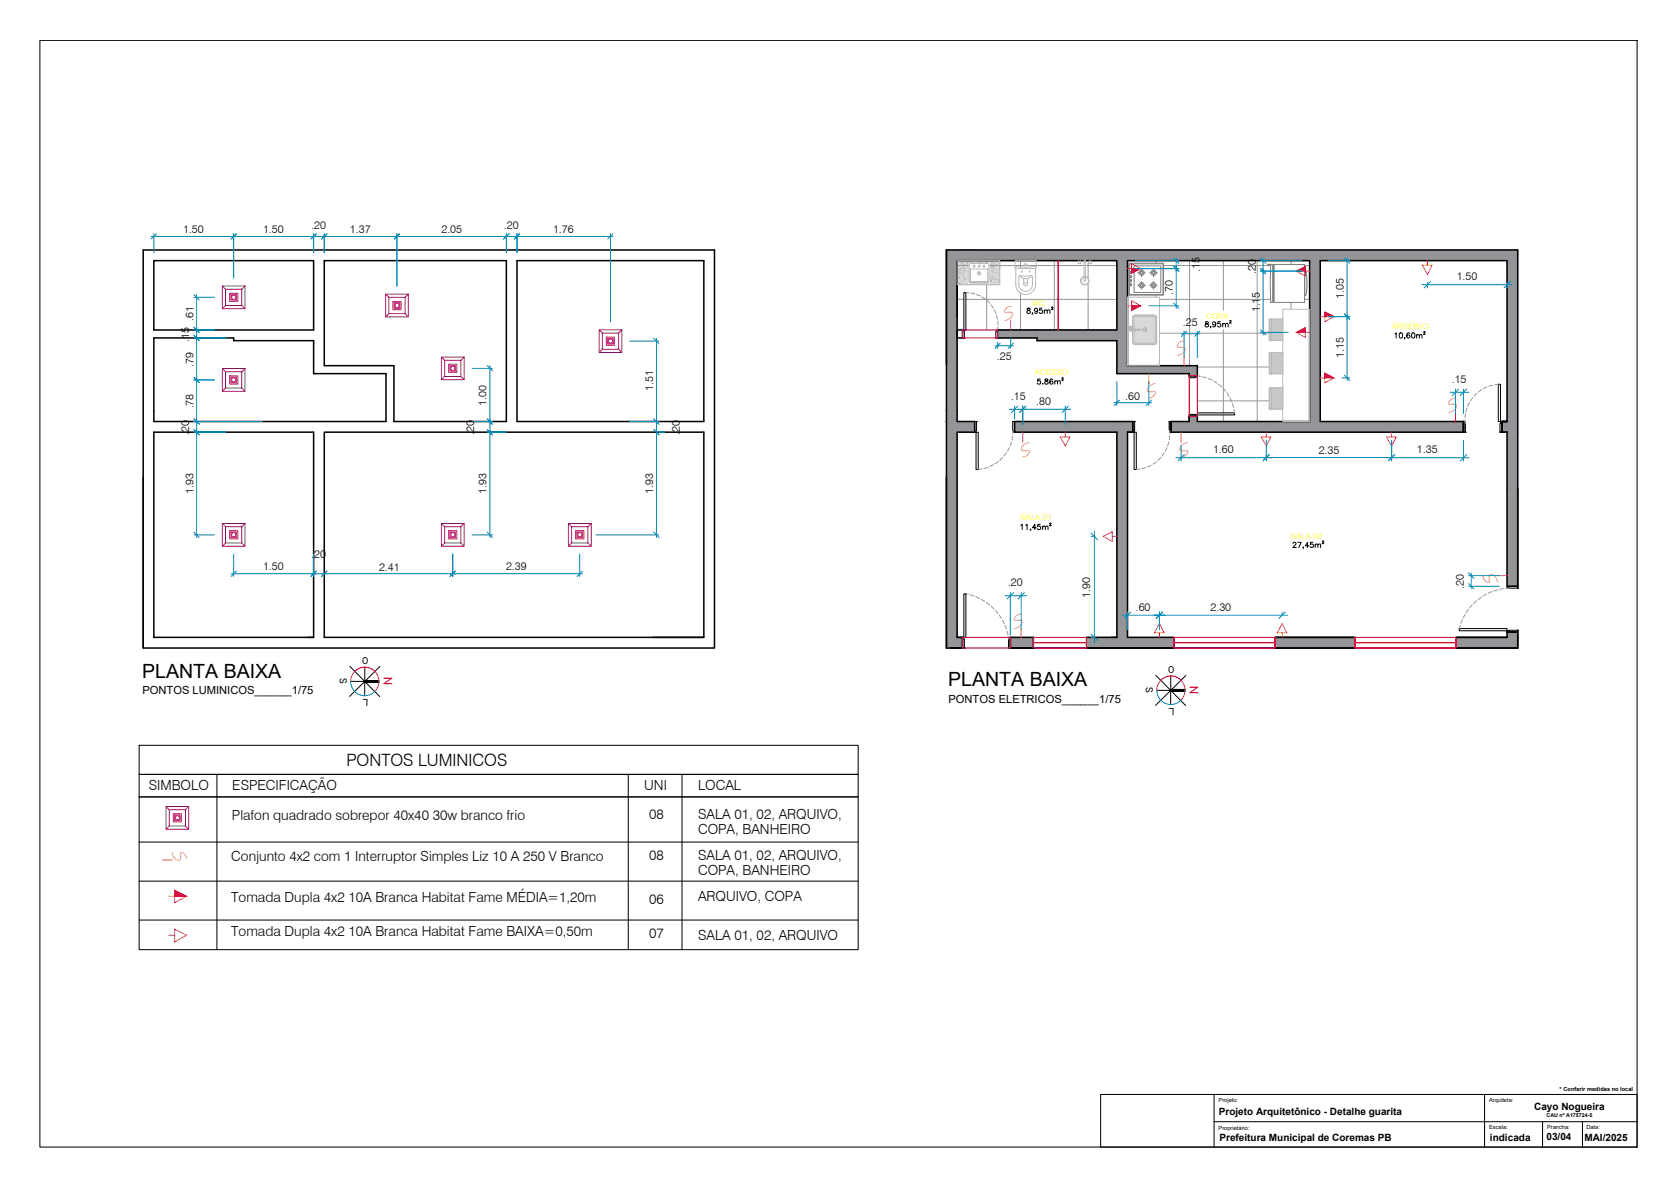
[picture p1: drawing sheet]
<svg xmlns="http://www.w3.org/2000/svg" width="420mm" height="297mm" viewBox="0 0 420 297" stroke-linecap="round" stroke-linejoin="round" font-family="sans-serif">
<!-- layer: ARQ-PAR -->
<g fill="none" stroke="#000" stroke-width=".38">
<path d="M35.9 62.6h143v99.6h-143zM38.5 65.2h40v17.4h-40zM81.2 65.2h45.6v40.3h-28.2v-14h-17.4zM129.5 65.2h46.7v40.3h-46.7zM239.6 65.2v14M38.5 84.6h20v.6h20v8.3h18.1v12h-58.1zM241 82.7v1.9M241.9 82.6h-2.3v2h1.9M249.8 82.6h29.9v-17.4h-40.1v40.3h4.5v2.6h-4.5v51.4M249.8 84.6h9.9v.6h20v8.3h18.1v.6h2v-2.6h-17.5v-26.3h45.6v40.3h-28.1v-1.3M35.9 119.5v42.7M38.5 108.1h40v51.4h-40z"/>
<path d="M81.2 108.1h95v51.4h-95zM282.3 108.1v51.4h11.6v2.7M283.6 105.5h-29.6v2.6h25.7v51.4h-7.7M283.6 105.5v2.6h-1.3M297.8 105.5h-4.6v2.6h73.2v-2.6h-35.8v-40.3h46.8v40.3M299.8 104.2h-2v1.3M376 105.5v2.6v-2.6h1.4zM376 105.5h1.4M377.4 105.5h-1.4v2.6h1.4v38.6h2.6M77.2 159.5h1.3M163.4 159.5h12.8M239.6 159.5h1.4v2.7v-2.7z"/>
<path d="M319.2 159.5h20.1M364.6 159.5h12.8v-1.3h2.6v4h-15.4zM364.6 159.5h12.8M377.4 158.2h2M380 157.7v4.5h-127.5h86.8M380 147.2v-84.6h-143v99.6h4.5M253 162.2v-2.7h5.7v2.7"/>
</g>
<!-- layer: KIRYA - LEGENDA -->
<g fill="none" stroke="#000" stroke-width=".25">
<path d="M10 10.1h399.9v276.9h-399.9zM34.8 186.5h180.1v7.3h-180.1zM34.8 193.8h180.1v5.6h-180.1zM34.8 199.4h180.1v38.2h-180.1zM54.3 193.8v43.8M157.3 193.8v43.8M170.8 193.8v43.8M34.8 210.7h180.1M34.8 220.5h180.1M34.8 230.2h180.1M275.6 273.9h134.3v13.1h-134.3zM304 273.9v13.1"/>
<path d="M371.7 273.9v13.1M304 280.7h105.9M386.2 280.7v6.3M396.2 280.7v6.3"/>
</g>
<!-- layer: A-COTAS -->
<g fill="none" stroke="#8a00b8" stroke-width=".25">
<path d="M55.7 71.6h5.6v5.6h-5.6zM55.7 71.6l.8 .8M56.5 72.4h4v4h-4zM56.5 76.4l-.8 .8M60.5 76.4l.8 .8M61.3 71.6l-.8 .8M96.6 73.6h5.6v5.7h-5.6zM96.6 73.6l.8 .8M97.4 74.4h4v4.1h-4zM97.4 78.5l-.8 .8M101.4 78.5l.8 .8M102.2 73.6l-.8 .8"/>
<path d="M55.7 92.2h5.6v5.7h-5.6zM55.7 92.2l.8 .8M56.5 93h4v4.1h-4zM56.5 97.1l-.8 .8M60.5 97.1l.8 .8M61.3 92.2l-.8 .8M110.5 89.4h5.7v5.6h-5.7zM110.5 89.4l.8 .8M111.3 90.2h4.1v4h-4.1zM111.3 94.2l-.8 .8M115.4 94.2l.8 .8M116.2 89.4l-.8 .8"/>
<path d="M150 82.5h5.7v5.7h-5.7zM150 82.5l.8 .8M150.8 83.3h4.1v4.1h-4.1zM150.8 87.4l-.8 .8M154.9 87.4l.8 .8M155.7 82.5l-.8 .8M55.7 131h5.6v5.7h-5.6zM55.7 131l.8 .8M56.5 131.8h4v4.1h-4zM56.5 135.9l-.8 .8M60.5 135.9l.8 .8M61.3 131l-.8 .8"/>
<path d="M110.5 131h5.7v5.7h-5.7zM110.5 131l.8 .8M111.3 131.8h4.1v4.1h-4.1zM111.3 135.9l-.8 .8M115.4 135.9l.8 .8M116.2 131l-.8 .8M142.3 131h5.7v5.7h-5.7zM142.3 131l.8 .8M143.1 131.8h4.1v4.1h-4.1zM143.1 135.9l-.8 .8M147.2 135.9l.8 .8M148 131l-.8 .8"/>
<path d="M41.6 201.8h5.6v5.7h-5.6zM41.6 201.8l.8 .8M42.4 202.6h4v4.1h-4zM42.4 206.7l-.8 .8M46.4 206.7l.8 .8M47.2 201.8l-.8 .8"/>
</g>
<g fill="none" stroke="#b8008a" stroke-width=".25">
<path d="M57.5 73.4h2.1v2h-2.1zM57.8 73.7h1.4v1.4h-1.4zM98.4 75.4h2v2.1h-2zM98.7 75.8h1.4v1.4h-1.4zM57.5 94.1h2.1v2h-2.1zM57.8 94.4h1.4v1.4h-1.4zM112.4 91.1h2v2.1h-2zM112.7 91.5h1.3v1.4h-1.3zM151.8 84.4h2.1v2h-2.1zM152.1 84.7h1.4v1.3h-1.4zM57.5 132.8h2.1v2.1h-2.1zM57.8 133.2h1.4v1.3h-1.4z"/>
<path d="M112.4 132.8h2v2.1h-2zM112.7 133.2h1.3v1.3h-1.3zM144.1 132.8h2.1v2.1h-2.1zM144.5 133.2h1.4v1.3h-1.4zM43.4 203.7h2v2h-2zM43.7 204h1.4v1.3h-1.4z"/>
<circle cx="58.5" cy="74.4" r=".57"/>
<circle cx="99.4" cy="76.4" r=".57"/>
<circle cx="58.5" cy="95" r=".57"/>
<circle cx="113.4" cy="92.2" r=".57"/>
<circle cx="152.9" cy="85.4" r=".57"/>
<circle cx="58.5" cy="133.8" r=".57"/>
<circle cx="113.4" cy="133.8" r=".57"/>
<circle cx="145.2" cy="133.8" r=".57"/>
<circle cx="44.4" cy="204.6" r=".57"/>
</g>
<g fill="none" stroke="#ff7f00" stroke-width=".25">
<path d="M282.2 67.2h3.4l-2.3-1.3v2.5l2.3-1.2M282.2 76.5h3.4l-2.3-1.2v2.4l2.3-1.2M324.6 67.8l2.3-1.1v2.4l-2.3-1.3h3.4M330.6 79.2h3.4l-2.3 1.3v-2.5l2.3 1.2M356.2 66.4h2.4l-1.2 2.3zM357.4 65.2v1.2M253.1 80.1v2.5M287.7 93.5v2.5M296.5 89.1v2.4M324.6 83.2l2.3-1.2v2.4l-2.3-1.2h3.4M330.6 94.6h3.4l-2.3 1.2v-2.4l2.3 1.2M256.1 108.2v2.5"/>
<path d="M265.5 109.3h2.4l-1.2 2.3zM266.7 108.2v1.1M295.7 108.2v2.5M315.8 109.3h2.5l-1.2 2.3zM317.1 108.2v1.1M347.2 109.3h2.4l-1.2 2.3zM348.4 108.2v1.1M364.4 103.3v2.5M276.2 134.2l2.3-1.1v2.4zM278.5 134.2h1.2M255.7 157.3v2.4M290.3 156l1.2 2.4h-2.4z"/>
<path d="M290.3 158.4v1.1M321.1 156l1.1 2.4h-2.4zM321.1 158.4v1.1M375.1 144h2.4M40.7 215.2h2.4M42.2 224.3h4.5l-3 1.6v-3.1l3 1.5M42.2 234h1.5M43.7 232.5l3 1.5-3 1.7z"/>
</g>
<!-- layer: KIRYA - COTAS -->
<g fill="none" stroke="#008ab8" stroke-width=".25">
<path d="M37.8 59.2h115.7M38.5 58.5v4.7M58.5 58.5v11M78.5 58.5v4.7M81.2 58.5v4.7M99.4 58.5v13.1M126.8 58.5v4.7M129.5 58.5v4.7M152.9 58.5v22M48.6 74.4h5.1M49.2 73.7v60.8M284.3 65.2h10.9"/>
<path d="M284.3 67.2h10.9M287.7 76.5h7.5M294.5 64.6v12.6M315.6 65.2h10.3M315.6 67.8h10.3M316.3 64.6v19.2M332.6 65.2h5.4M332.6 79.2h5.4M337.3 64.6v30.6M356.1 71.2h22.6M357.4 70.7v1.3M377.4 70.7v1.3"/>
<path d="M48.6 82.6h5.1M48.6 84.6h7.9M48.6 95.1h5.1M118.2 92.2h5.1M122.7 91.5v43M157.7 85.4h7.3M164.4 84.7v49.8M249.1 86.5h4.6M249.8 85.6v1.6M253.1 84.6v2.6M279.7 95.5v6M287.7 95.6v5.9"/>
<path d="M295.8 83.5h4.6M296.5 82.8v6.7M299.8 82.8v6.7M315.6 83.2h6.9M336 94.6h2M363.1 98.2h4.7M364.4 97.4v6.1M366.4 97.4v6.1M48.6 105.5h17M48.6 108.1h7.9M118.2 105.5h5.1M122 108.1h4.7"/>
<path d="M157.7 105.5h7.3M165 108.1h1.4M252.7 102.4h15.4M254 101.6v3.2M256.1 101.6v4.6M266.7 101.6v4.6M279 100.8h9.3M294.4 114.5h24M295.7 111.4v3.9M316.4 114.5h32.7M317.1 110.2v5.1M347.1 114.5h20.7"/>
<path d="M348.4 110.2v5.1M366.4 110.2v5.1M48.6 133.8h5.1M58.5 138.7v5.6M78.5 138.7v5.6M113.4 138.7v5.6M118.2 133.8h5.1M145.2 138.7v5.6M149.2 133.8h15.8M273.2 134.2h1M274 132.9v28M57.9 143.6h87.9"/>
<path d="M251.7 149.1h5.3M253 148.3v10.6M255.7 148.3v9.2M273.2 159.5h1M281 154h41.4M282.3 153.1v4.4M290.3 153.1v4.4M321.1 153.1v.9M367.7 146.7h7.7M367.7 144h7.7M368.4 143.4v3.9"/>
</g>
<!-- layer: 0 -->
<g fill="none" stroke="#008ab8" stroke-width=".25">
<path d="M39.2 58.5l-1.4 1.3M59.2 58.5l-1.3 1.3M79.2 58.5l-1.3 1.3M81.9 58.5l-1.4 1.3M100.1 58.5l-1.3 1.3M127.5 58.5l-1.4 1.3M130.1 58.5l-1.3 1.3M153.5 58.5l-1.3 1.3M48.6 73.7l1.3 1.4M293.9 64.6l1.3 1.3M293.9 66.6l1.3 1.3M293.9 75.8l1.3 1.4"/>
<path d="M315.6 64.6l1.3 1.3M315.6 67.2l1.3 1.3M336.6 64.6l1.4 1.3M336.6 78.6l1.4 1.3M358.2 70.4l-1.6 1.6M378.2 70.4l-1.6 1.6M48.6 81.9l1.3 1.3M48.6 83.9l1.3 1.3M48.6 94.4l1.3 1.3M122 91.5l1.3 1.3M163.7 84.7l1.3 1.3M250.4 85.9l-1.3 1.3"/>
<path d="M253.7 85.9l-1.3 1.3M297.2 82.8l-1.4 1.4M300.4 82.8l-1.3 1.4M315.6 82.5l1.3 1.3M336.6 93.9l1.4 1.3M365.3 97.4l-1.7 1.6M367.2 97.4l-1.6 1.6M48.6 104.8l1.3 1.4M48.6 107.5l1.3 1.3M122 104.8l1.3 1.4M122 107.5l1.3 1.3M163.7 104.8l1.3 1.4"/>
<path d="M163.7 107.5l1.3 1.3M254.8 101.6l-1.6 1.6M256.9 101.6l-1.6 1.6M267.5 101.6l-1.6 1.6M280.3 100.1l-1.3 1.4M288.3 100.1l-1.3 1.4M296.5 113.7l-1.6 1.6M317.8 113.8l-1.4 1.3M317.9 113.7l-1.6 1.6M349.1 113.8l-1.3 1.3M349.2 113.7l-1.6 1.6M367.2 113.7l-1.6 1.6"/>
<path d="M48.6 133.2l1.3 1.3M122 133.2l1.3 1.3M163.7 133.2l1.3 1.3M273.2 133.4l1.6 1.6M59.2 142.9l-1.3 1.4M79.2 142.9l-1.3 1.4M81.9 142.9l-1.4 1.4M114 142.9l-1.3 1.4M145.8 142.9l-1.3 1.4M253.8 148.3l-1.6 1.6M256.5 148.3l-1.6 1.6M273.2 158.7l1.6 1.6"/>
<path d="M283.1 153.1l-1.6 1.7M291.1 153.1l-1.6 1.7M321.9 153.1l-1.6 1.7M367.7 146l1.4 1.3M367.7 143.4l1.4 1.3"/>
</g>
<!-- layer: ARQ-hatch san -->
<g fill="#dbdbdb" stroke="#dbdbdb" stroke-width=".25">
<path d="M284.3 78.9h4.8zM284.1 78.9h5z"/>
<path d="M284.1 78.9h5zM284 78.9h5.1z"/>
<path d="M284 78.9l5.3 .1zM283.9 79h5.4z"/>
<path d="M283.9 79h5.4zM283.8 79h5.5z"/>
<path d="M283.8 79l5.6 .1zM283.8 79l5.6 .1z"/>
<path d="M283.8 79.1l5.7 .1zM283.8 79.1l5.7 .1h-5.8z"/>
<path d="M283.7 79.2l5.9 .1zM283.7 79.2l5.9 .1z"/>
<path d="M283.6 79.3l6 .1v-.1zM283.6 79.3l6 .1h-6z"/>
<path d="M283.6 79.4l6 .1zM283.6 79.4l6 .1z"/>
<path d="M283.6 79.5l6 6v-6zM283.6 79.5l6 6h-6z"/>
<path d="M283.6 85.5l6 .2v-.2zM283.6 85.5l6 .2h-6z"/>
<path d="M283.6 85.7l6 .1v-.1zM283.6 85.7l6 .1h-6z"/>
<path d="M283.6 85.8h6zM283.6 85.8l5.9 .1z"/>
<path d="M283.7 85.9h5.8zM283.7 85.9l5.7 .1z"/>
<path d="M283.8 86h5.6zM283.8 86h5.5z"/>
<path d="M283.8 86h5.5zM283.8 86l5.5 .1z"/>
<path d="M283.9 86.1h5.4zM283.9 86.1l5.2 .1z"/>
<path d="M284 86.2h5.1zM284 86.2h5.1z"/>
<path d="M284.1 86.2h5zM284.1 86.2h4.8z"/>
</g>
<!-- layer: ARQ-SAN -->
<path d="M239.6 65.2l10.7 6v-6zM239.6 65.2l10.7 6h-10.7z" fill="#dbdbdb" stroke="#dbdbdb" stroke-width=".25"/>
<g fill="none" stroke="#bababa" stroke-width=".25">
<path d="M239.6 65.2h10.7v6h-10.7zM239.6 71.2h.3M240 69.3l.2 .1-.1 .1zM240.1 70.9l.2-.1v.2zM240.2 67.3h.3v.3zM240.3 68.2h.2v.2zM240.5 65.6h.2v.2zM240.6 70.9h.1M240.7 68.9h.1M240.7 67h.1M241 70.1h.1M241.1 65.6h.1"/>
<path d="M241.1 68.2h.1M241.2 66.2h.1M241.4 67.7h.1M241.5 67.1l.2 .1-.1 .2zM241.8 69.8h.1M242.2 66.8h.1M242.5 69.7h.1M242.6 68.9h.1M242.6 67.7h.1M242.6 70.2l.3 .1-.2 .1zM242.7 65.8h.1M242.7 65.9h4.9v5h-4.9z"/>
<path d="M242.7 65.9h.1M242.7 70.9h.1M243 71.1h.1M243 70.4l.1 .1M243 67.4v3.1l-.2-.2h.2M243 67.7h.2v.2zM243 67.3h4.2M243.1 67.3l-.1 .1M243.4 65.2l.1 .1M243.5 65.4h.1M243.8 70.8l.3-.1v.4zM243.9 67.5h.1"/>
<path d="M244.1 68l.2 .1-.1 .2zM244.3 69.7h.1M244.4 70.4h.1M244.4 68.4h.1M244.5 66.5h.1M244.6 67.1l.1-.3-.4 .1 .3 .3M244.9 69.6h.1M244.9 67.7h.1M245 65.7h.1M245.3 71.2v-.1l.1 .1M245.5 69.8h.3l-.1 .2zM245.6 65.8l.2 .1-.1 .2-.1-.2"/>
<path d="M245.7 65.6h.1M245.8 67.2h.2v.2zM246 67.7h.1M246.2 71.1h.1M246.3 69.2h.1M246.4 67.2h.1M246.4 69.8h.1M246.5 65.3h.1M246.7 68.9l.3 .1-.2 .2zM246.8 66.8h.1M247.2 68.9h.1M247.2 67.3l.1 3.3h-4.3h4.2"/>
<path d="M247.3 70.4l-.1 .1M247.6 71.1h.1M247.9 70.3l.3-.1v.4zM248.1 65.4h.1M248.2 69.9h.1M248.2 66.7l.2 .1-.1 .2zM248.2 67.9h.1M248.3 69.3h.2v.2zM248.3 66h.1M248.5 67.6h.1M248.5 66.4l.3 .3M248.5 66.4l.3-.1v.4"/>
<path d="M248.5 66.7h.3l-.1 .2zM248.6 71h.1M248.7 69.1h.1M248.8 67.2h.1M248.8 66h.1M248.9 69.7h.1M249.4 69.8l.2 .1-.1 .1zM250 70.6h.1M250.1 68.7h.1M250.1 66h.1M250.2 66.7h.1M250.2 67h.1"/>
<path d="M250.3 65.6h.1M254.3 67.2v4a2.48 2.48 0 0 0 2.5 2.5 2.48 2.48 0 0 0 2.5-2.5v-4M254.5 67.2h4.7M254.6 66.7a13.1 13.1 0 0 0 4.6 0l.2 .3M254.6 66.7l-.3 .3M255.3 69.1l1 .7M255.6 69l1.5 .1 1.1-.1 .4 .4M255.6 69l-.5 .2a5.1 5.1 0 0 0 .2 2.9 1.71 1.71 0 0 0 2 .8 1.71 1.71 0 0 0 1.2-1.7v-1.8M256.4 70.7l.1 .1M256.5 69.7l.7 .1 .1 1.2a.49 .49 0 0 1-.5 .5 .49 .49 0 0 1-.5-.5v-1.1M256.6 69.7l-.2 .2M257.2 70.8h-.8"/>
<path d="M257.3 70.7l-.1 .1M258.4 69.1l-1.1 .7M259.3 65.2h-4.9l-.2 .2v1.5l.3 .3M259.3 65.2l.2 .2M259.5 65.4v1.5M259.5 66.9l-.3 .3M270 65.5h.6v.5h-.6zM270.1 65.2v.3M270.5 65.2v.3M271.5 69.3a.91 .91 0 0 0-.6 1.4 .91 .91 0 0 0 1.5 0 .91 .91 0 0 0-.6-1.4M271.5 69.2a1.08 1.08 0 0 0-.8 1.6 1.08 1.08 0 0 0 1.8 0 1.08 1.08 0 0 0-.7-1.6M271.5 70.3l.1 .1 .2-.1v-5.1h-.4v5.1"/>
<path d="M272.7 65.5h.6v.5h-.7zM272.8 65.2v.3M273.1 65.2v.3M282.3 74.4h8v17.1h-8zM283.6 79.5v6M284.3 78.9h4.6a.66 .66 0 0 1 .7 .6v6M284.3 79.2h4.6M284.3 78.9a.66 .66 0 0 0-.7 .6M284.3 79.2l-.3 .3-.1 6M288.9 79.2l.4 .3v6M282.7 81.8h.4M283 82.4h.3a.21 .21 0 0 0-.3 0 .21 .21 0 0 0 0 .3 .21 .21 0 0 0 .3 0 .23 .23 0 0 1-.3 0 .23 .23 0 0 1 0-.3z"/>
<path d="M283 82.2a.36 .36 0 0 0-.1 .6 .36 .36 0 0 0 .6-.1M283 82h.3v.4M283 82v.1M283 82.5h.1M283 82.6h.1M283 82.6l.1 .1M283 82.5l.2 .2M283 82.6l.2 .1M283 82.1h.1M283 82.5v.1M283.1 82.5h.1M283.1 82.5h-.1"/>
<path d="M283.1 82.7h.1M283.1 81.8h.1M283.1 81.9h-.4v-.2h.9v.2h-.4M283.1 82.7h.3M283.1 81.8l-.1 .3M283.1 81.7v.1M283.1 81.7h.1M283.1 82.4l2.4 .1M283.1 82.4h.1M283.1 82.4v.1M283.1 82.4l-.1 .1M283.1 81.9h.1"/>
<path d="M283.1 81.8v.1M283.2 81.7h-.1M283.2 82.7h.1M283.2 82.4l-.2 .1M283.2 82.4h.1M283.2 81.7h.1M283.2 81.7v.4M283.2 81.8h.1M283.2 81.7v.1M283.2 81.9h.1M283.2 81.7l.4 .1M283.3 81.7h.1"/>
<path d="M283.3 81.8h.1M283.3 81.7v.3M283.3 81.7v.1M283.3 82.4h.1M283.3 82.4h-.3a.21 .21 0 0 0 0 .3 .21 .21 0 0 0 .3 0M283.3 82.1h-.3v.3M283.4 82.2l.1 .2M283.4 82.4a.23 .23 0 0 0-.4 0 .23 .23 0 0 0 0 .3 .23 .23 0 0 0 .4 0M283.6 85.5a.66 .66 0 0 0 .7 .7M284 85.5l.3 .3M284.3 85.9h4.6M285.4 82.4v.3h-2"/>
<path d="M285.4 82.7h.1M285.5 82.5h.1M285.5 82.5l-.1 .2M289.3 85.5l-.4 .3M289.6 85.5a.66 .66 0 0 1-.7 .7h-4.6"/>
<circle cx="243.9" cy="66.6" r=".22"/>
<circle cx="245.2" cy="68.4" r=".28"/>
<circle cx="245.2" cy="68.4" r=".4"/>
<circle cx="245.2" cy="66.6" r=".23"/>
<circle cx="246.4" cy="66.6" r=".22"/>
<circle cx="255.9" cy="68" r=".11"/>
<circle cx="256.8" cy="66.3" r=".23"/>
<circle cx="256.8" cy="66.3" r=".32"/>
<circle cx="257.8" cy="68" r=".11"/>
<circle cx="286.6" cy="82.5" r=".53"/>
<circle cx="286.6" cy="82.5" r=".28"/>
</g>
<g fill="#bababa" stroke="#bababa" stroke-width=".25">
<path d="M240.2 69.7h.2z"/>
<path d="M241.4 69.8h.2z"/>
<path d="M239.9 67.8h.2z"/>
<path d="M241.2 67.8h.1z"/>
<path d="M239.6 65.9h.2z"/>
<path d="M240.9 66h.1z"/>
<path d="M245 69.9h.2z"/>
<path d="M243.5 67.9h.2z"/>
<path d="M242.1 66h.2z"/>
<path d="M244.8 68h.1z"/>
<path d="M243.3 66.1h.2z"/>
<path d="M248.7 70h.1z"/>
<path d="M245.7 66.2h.2z"/>
<path d="M249.9 70h.2z"/>
<path d="M248.4 68.1h.2z"/>
<path d="M249.4 66.3h.2z"/>
<path d="M240.2 70.8h.1z"/>
<path d="M239.9 68.4l.1 .1z"/>
<path d="M241.3 69.4h.2z"/>
<path d="M241.3 68.4v.2z"/>
<path d="M244.1 70.4h.1z"/>
<path d="M243.6 66.7h.1z"/>
<path d="M243.5 65.7v.2z"/>
<path d="M245.3 70h.1z"/>
<path d="M245 67.7h.2z"/>
<path d="M244.9 66.8h.1z"/>
<path d="M244.7 65.4h.2z"/>
<path d="M246.7 71h.2z"/>
<path d="M246.3 67.8h.2z"/>
<path d="M246.1 66.4h.2z"/>
<path d="M247.7 68.7h.2z"/>
<path d="M249 68.3h.2z"/>
<circle cx="242.7" cy="69.8" r=".07"/>
<circle cx="243.9" cy="69.8" r=".07"/>
<circle cx="242.5" cy="67.9" r=".07"/>
<circle cx="246.3" cy="69.9" r=".07"/>
<circle cx="247.6" cy="70" r=".07"/>
<circle cx="246.1" cy="68" r=".07"/>
<circle cx="244.6" cy="66.1" r=".07"/>
<circle cx="247.3" cy="68.1" r=".07"/>
<circle cx="247" cy="66.2" r=".07"/>
<circle cx="249.7" cy="68.2" r=".07"/>
<circle cx="248.3" cy="66.2" r=".07"/>
<circle cx="239.8" cy="67.5" r=".07"/>
<circle cx="241.1" cy="67.1" r=".07"/>
<circle cx="242.8" cy="70.4" r=".07"/>
<circle cx="242.7" cy="69.4" r=".07"/>
<circle cx="242.5" cy="68.1" r=".07"/>
<circle cx="242.2" cy="65.8" r=".07"/>
<circle cx="243.9" cy="69" r=".07"/>
<circle cx="246.5" cy="68.6" r=".07"/>
<circle cx="248" cy="69.6" r=".07"/>
<circle cx="247.7" cy="67.3" r=".07"/>
<circle cx="249.4" cy="70.6" r=".07"/>
<circle cx="249.3" cy="69.7" r=".07"/>
</g>
<!-- layer: 0 -->
<g fill="#939598" stroke="#939598" stroke-width=".25">
<path d="M249.8 84.6h9.9z"/>
<path d="M297.8 93.5h2v.6z"/>
<path d="M366.6 105.5h.2z"/>
<path d="M293.2 106v.8z"/>
<path d="M366.4 106v.8z"/>
<path d="M293.2 106.8v.9z"/>
<path d="M292.9 108.1h.1z"/>
<path d="M253 162.2h5.7z"/>
<path d="M239.6 62.6l140.4 2.6v-2.6zM239.6 62.6l140.4 2.6h-140.4z"/>
<path d="M279.7 65.2l2.6 9.2v-9.2zM279.7 65.2l2.6 9.2h-2.6z"/>
<path d="M279.7 74.4l2.6 8.2v-8.2zM279.7 74.4l2.6 8.2h-2.6z"/>
<path d="M259.7 82.6h22.6zM249.8 82.6h32.5z"/>
<path d="M249.8 82.6l32.5 2v-2zM249.8 82.6l32.5 2h-32.5z"/>
<path d="M259.7 84.6h22.6zM259.7 84.6h22.6z"/>
<path d="M259.7 84.6l22.6 .6v-.6zM259.7 84.6l22.6 .6h-22.6z"/>
<path d="M279.7 85.2l2.6 6.3v-6.3zM279.7 85.2l2.6 6.3h-2.6z"/>
<path d="M279.7 91.5l20.1 2v-2zM279.7 91.5l20.1 2h-20.1z"/>
<path d="M297.8 94.1h2zM297.8 93.5l2 .6h-2z"/>
<path d="M377.4 65.2l2.6 40.3v-40.3zM377.4 65.2l2.6 40.3h-2.6z"/>
<path d="M327.9 65.2l2.7 40.3v-40.3zM327.9 65.2l2.7 40.3h-2.7z"/>
<path d="M297.8 104.2l2 1.3v-1.3zM297.8 104.2l2 1.3h-2z"/>
<path d="M366.4 105.5l.4 .5v-.5zM366.4 105.5l.4 .5h-.4z"/>
<path d="M366.4 105.5v.5zM366.4 105.5v.5z"/>
<path d="M293.2 105.5l73.2 .5v-.5zM293.2 105.5l73.2 .5h-73.2z"/>
<path d="M293.2 105.5v.5zM293.2 105.5v.5z"/>
<path d="M292.8 105.5l.4 .5v-.5zM292.8 105.5l.4 .5h-.4z"/>
<path d="M366.4 106l.5 .8v-.8zM366.4 106l.5 .8h-.5z"/>
<path d="M293.2 106l73.2 .8v-.8zM293.2 106l73.2 .8h-73.2z"/>
<path d="M292.8 106l.4 .8v-.8zM292.8 106l.4 .8h-.4z"/>
<path d="M366.4 106.8v.9zM366.4 106.8l.5 .9h-.5zM366.4 106.8l.5 .9v-.9z"/>
<path d="M293.2 106.8l73.2 .9v-.9zM293.2 106.8l73.2 .9h-73.2z"/>
<path d="M292.8 106.8l.4 .9v-.9zM292.8 106.8l.4 .9h-.4z"/>
<path d="M366.4 107.7v.4zM366.4 107.7v.4z"/>
<path d="M293.2 107.7l73.2 .4v-.4zM293.2 107.7l73.2 .4h-73.2z"/>
<path d="M293.2 107.7v.4zM293.2 107.7v.4z"/>
<path d="M292.9 107.7l.3 .4v-.4zM292.9 107.7l.3 .4h-.3z"/>
<path d="M366.4 107.7l.5 .4v-.4zM366.4 107.7l.5 .4h-.5z"/>
<path d="M376 105.5l4 2.6v-2.6zM376 105.5l4 2.6h-4z"/>
<path d="M377.4 108.1l2.6 14.1v-14.1zM377.4 108.1l2.6 14.1h-2.6z"/>
<path d="M377.4 122.2l2.6 24.5v-24.5zM377.4 122.2l2.6 24.5h-2.6z"/>
<path d="M377.4 146.7h1.6zM377.4 146.7h2.6z"/>
<path d="M237 102.8l2.6 2.7v-2.7zM237 102.8l2.6 2.7h-2.6z"/>
<path d="M254 105.5l29.6 2.6v-2.6zM254 105.5l29.6 2.6h-29.6z"/>
<path d="M237 105.5l7.1 2.6v-2.6zM237 105.5l7.1 2.6h-7.1z"/>
<path d="M377.4 158.2l2.6 1.3v-1.3zM377.4 158.2l2.6 1.3h-2.6z"/>
<path d="M279.7 108.1l2.6 51.4v-51.4zM279.7 108.1l2.6 51.4h-2.6z"/>
<path d="M237 108.1l2.6 51.4v-51.4zM237 108.1l2.6 51.4h-2.6z"/>
<path d="M364.6 159.5l15.4 2.7v-2.7zM364.6 159.5l15.4 2.7h-15.4z"/>
<path d="M319.2 159.5l20.1 2.7v-2.7zM319.2 159.5l20.1 2.7h-20.1z"/>
<path d="M272 159.5l21.9 2.7v-2.7zM272 159.5l21.9 2.7h-21.9z"/>
<path d="M253 159.5l5.7 2.7v-2.7zM253 159.5l5.7 2.7h-5.7z"/>
<path d="M237 159.5l4 2.7v-2.7zM237 159.5l4 2.7h-4z"/>
<path d="M237 62.6l2.6 2.6v-2.6zM237 62.6l2.6 2.6h-2.6z"/>
<path d="M237 65.2l2.6 23.1v-23.1zM237 65.2l2.6 23.1h-2.6z"/>
<path d="M237 88.3l2.6 14.5v-14.5zM237 88.3l2.6 14.5h-2.6z"/>
</g>
<!-- layer: KIRYA - PISO -->
<g fill="none" stroke="#939598" stroke-width=".25">
<path d="M239.6 66.4h3.1M239.6 74.9h1.7M241.9 74.9h37.8M247.1 65.2v.7M247.1 70.9v11.7M247.6 66.4h8.9M255.5 65.2v2M255.5 73.3v9.3M256.7 66.4h.3M257.1 66.4h14.3M264 65.2v17.4M271.8 66.4h7.9"/>
<path d="M272.5 65.2v4.3M272.5 71v11.6M282.3 66.4h.3M289.4 65.2v.7M289.4 73.9v.5M290.3 74.9h27.8M291.3 66.4h26.9M297.9 65.2v26.3M306.3 65.2v12.4M314.8 65.2v40.3M323.3 65.2v1M323.3 75.7v1.7"/>
<path d="M326.6 66.4h1.3M326.6 74.9h1.3M251.1 83.4h.1M290.3 83.4h27.5M299.8 91.8h18M306.3 82.5v20.8M299.8 100.3h18M306.3 103.8v1.7M323.3 105.5h.1"/>
</g>
<!-- layer: 0 -->
<path d="M297.8 104.2h2M377.4 158.2h2" fill="none" stroke="#000" stroke-width=".25"/>
<!-- layer: ARQ-POR -->
<g fill="none" stroke="#000" stroke-width=".25">
<path d="M241.3 73.2h.6v9.4h-.6zM241 82.6h.3l.2 .4v1.6h-.5zM241.5 84.6h.1M249.3 84.6h.1M249.5 82.6h.3v2h-.5zM297.8 94.5h.1M297.8 94.1h2v.2h-.5v.2h-1.5zM375.2 96.2h.5v9.3h-.5zM244.1 105.5h.4l-.1 2.6h-.3zM244.4 108.1h.5v9.4h-.5zM244.5 105.5h.1M253.6 105.5h.1"/>
<path d="M253.6 105.5h.4v2.6h-.3l-.1-.4zM283.6 105.5h.5l-.1 2.6h-.4zM284 108.1h.5v9.4h-.5zM284.1 105.5h.1M292.8 105.5h.1M292.8 105.5h.4v2.6h-.3l-.1-.4zM297.8 103.7h.1M297.8 103.7h1.5l.5 .1v.4h-2zM299.8 103.3h9.3v.5h-9.3zM366.4 105.5h.4l.1 .5v2.1h-.5zM366.9 108.1h.1M375.6 108.1h.1"/>
<path d="M375.7 105.5h.3v2.6h-.4zM241 159.5h.3l.2 .5v2.2h-.5zM241.3 148.6h.6v10.9h-.6zM252.6 159.5h.4v2.7h-.5zM365.4 157.3h12v.5h-12zM377.4 157.8l2.6-.1v.5h-2.6zM377.4 146.7h2.6v.5h-2.1l-.5-.1zM380 157.7h.1M380 147.2h.1M241.5 162.2h.1M252.5 162.2h.1"/>
</g>
<g fill="none" stroke="#989898" stroke-width=".25">
<path d="M241.9 73.2l.7 .1M243.1 73.3l1 .2M244.5 73.7l.9 .4M245.9 74.3l.8 .6M247.1 75.2l.7 .7M248.1 76.3l.6 .8M249 77.5l.3 .9M249.5 78.9l.3 1M249.9 81.9l-.1 .7M249.9 80.3v1.1M299.8 94.1l.9 .1M301.1 94.3l1 .3"/>
<path d="M302.6 94.7l.9 .4M303.9 95.4l.9 .5M305.1 96.2l.8 .6M306.3 97.2l.6 .7M307.2 98.3l.6 .9M308 99.6l.4 .9M368.8 99.5l-.6 .8M369.8 98.4l-.7 .7M371 97.5l-.8 .6M372.3 96.8l-.9 .5M373.8 96.4l-1 .2M375.2 96.2l-.9 .1"/>
<path d="M245.9 117.3l-1 .2M247.4 117l-1 .2M248.7 116.3l-.9 .4M249.9 115.5l-.8 .6M251 114.5l-.7 .7M252 113.3l-.6 .8M252.7 112l-.4 .9M253.2 110.6l-.3 1M253.6 109.2l-.2 .9M253.7 107.7l-.1 1M285.5 117.4l-1 .1M286.9 117l-1 .3"/>
<path d="M288.2 116.4l-.8 .4M289.5 115.6l-.8 .5M290.6 114.5l-.7 .8M291.5 113.4l-.6 .8M292.2 112l-.4 .9M292.7 110.6l-.3 .9M292.9 109.1l-.1 1M292.9 107.7v.9M308.6 101l.3 1M309 102.4l.1 .9M366.8 105.1l.1 .9M366.9 103.6l-.1 .9"/>
<path d="M367.3 102.1l-.3 1M368 100.7l-.5 1M241.9 148.6l.5 .1M242.9 148.9l1 .3M244.3 149.3l.9 .5M245.7 150l.8 .5M247 150.7l.8 .7M248.2 151.7l.7 .7M249.2 152.7l.7 .8M250.2 153.9l.5 .8M251 155.2l.5 .9M251.6 156.5l.4 .9"/>
<path d="M252.1 157.9l.3 1M252.5 159.4l.1 .6M365.6 156.5l-.2 .8M366.2 155.1l-.4 .9M366.9 153.7l-.5 .9M367.7 152.5l-.6 .8M368.6 151.4l-.6 .7M369.7 150.3l-.7 .7M370.9 149.4l-.8 .6M372.2 148.7l-.9 .5M373.6 148l-.9 .4M375 147.6l-.9 .3"/>
<path d="M376.5 147.3l-1 .2M377.9 147.2l-.9 .1"/>
</g>
<!-- layer: ARQ-hatch san -->
<g fill="#fff" stroke="#fff" stroke-width=".25">
<path d="M242.7 65.9h4.9zM242.7 65.9h4.9zM242.7 65.9h4.9zM242.7 65.9h4.9zM242.7 65.9h4.9zM242.7 65.9h4.9zM242.7 65.9h4.9zM242.7 65.9h4.9zM242.7 65.9h4.9zM242.7 65.9h4.9zM242.7 65.9h4.9zM242.7 65.9h4.9zM242.7 65.9h4.9zM242.7 65.9h4.9zM242.7 65.9h4.9zM242.7 65.9h4.9zM242.7 65.9h4.9zM242.7 65.9h4.9zM242.7 65.9h4.9zM242.7 65.9h4.9zM242.7 65.9h4.9zM242.7 65.9h4.9zM242.7 65.9h4.9zM242.7 65.9h4.9zM242.7 65.9h4.9zM242.7 65.9h4.9zM242.7 65.9h4.9zM242.7 65.9h4.9zM242.7 65.9h4.9zM242.7 65.9h4.9zM242.7 65.9h4.9zM242.7 65.9h4.9zM242.7 65.9h4.9zM242.7 65.9h4.9z"/>
<path d="M242.7 65.9h4.9l-4.9 5zM247.6 65.9l-4.9 5h4.9zM242.7 70.9h4.9zM242.7 70.9h4.9zM242.7 70.9h4.9zM242.7 70.9h4.9zM242.7 70.9h4.9zM242.7 70.9h4.9zM242.7 70.9h4.9zM242.7 70.9h4.9zM242.7 70.9h4.9zM242.7 70.9h4.9zM242.7 70.9h4.9zM242.7 70.9h4.9zM242.7 70.9h4.9zM242.7 70.9h4.9zM242.7 70.9h4.9zM242.7 70.9h4.9zM242.7 70.9h4.9zM242.7 70.9h4.9zM242.7 70.9h4.9zM242.7 70.9h4.9zM242.7 70.9h4.9zM242.7 70.9h4.9zM242.7 70.9h4.9zM242.7 70.9h4.9zM242.7 70.9h4.9zM242.7 70.9h4.9zM242.7 70.9h4.9zM242.7 70.9h4.9zM242.7 70.9h4.9zM242.7 70.9h4.9zM242.7 70.9h4.9zM242.7 70.9h4.9z"/>
</g>
<!-- layer: ARQ-PIS -->
<path d="M264.9 65.2v17.4M265 65.2v17.4" fill="none" stroke="#f00" stroke-width=".25"/>
<!-- layer: AL_HACHURA -->
<path d="M318.7 66.3v9.2M318.9 66.3v9.2M326.7 67.9v6M326.9 67.9v6M327 68.1v5.6M327.2 68.9v4" fill="none" stroke="#dcdcdc" stroke-width=".25"/>
<!-- layer: AL_WC-COZ-AS -->
<g fill="none" stroke="#808080" stroke-width=".25">
<path d="M282.6 65.9h8.7v8h-8.7zM282.8 66h8.4v7.7h-8.4zM283 70.1h.2l-.1 .4zM283 69.1h.2l-.1 .4zM283 71.1h.2l-.1 .4zM283 68h.2l-.1 .4zM283 70.5h.1M283 69.5h.1M283 71.5h.1M283.1 69l.2 .1-.1 .4M283.1 71l.2 .1-.1 .4M283.1 68l.2 .1-.1 .3"/>
<path d="M283.1 70h.1M283.1 68.5h.1M283.2 70l.1 .2-.1 .3M284 66.5h6.7v6.7h-6.7zM284.9 71.4h.7M284.9 68.3h.7M285.8 67.3v.8M285.8 68.5v.7M285.8 70.4v.8M285.8 71.6v.8M286 68.3h.8M286 71.4h.8"/>
<path d="M287.9 71.4h.7M287.9 68.3h.7M288.8 70.4v.8M288.8 71.6v.8M288.8 67.3v.8M288.8 68.5v.7M289 71.4h.8M289.1 68.3h.7M318.2 66.2h.5v9.5h-.5l-.1-4.8zM318.6 66.2h-1.2v.2h.8M318.7 66.3h.3v9.2h-.3zM319 66.2h7.6v9.5h-7.6z"/>
<path d="M326.6 67.9l.4 .2M327 68.1a14.2 14.2 0 0 1-.1 5.7l-.3 .1"/>
<circle cx="285.9" cy="71.4" r=".66"/>
<circle cx="285.9" cy="68.2" r=".66"/>
<circle cx="285.9" cy="68.2" r=".36"/>
<circle cx="285.9" cy="71.4" r=".36"/>
<circle cx="288.8" cy="71.4" r=".66"/>
<circle cx="288.8" cy="71.4" r=".36"/>
<circle cx="288.9" cy="68.2" r=".66"/>
<circle cx="288.9" cy="68.2" r=".36"/>
</g>
<!-- layer: ARQ-MOB -->
<path d="M317.8 79.9h3.4v5.3h-3.4zM317.8 79.9h.5v5.3h-.5zM321.2 77.4h6.7v28.1h-6.7zM317.8 88.2h3.4v5.3h-3.4zM317.8 88.2h.5v5.3h-.5zM317.8 97.1h3.4v5.3h-3.4zM317.8 97.1h.5v5.3h-.5z" fill="none" stroke="#bababa" stroke-width=".25"/>
<!-- layer: ARQ-hatch layout -->
<g fill="#c7c8ca" stroke="#c7c8ca" stroke-width=".25">
<path d="M321.2 79.9l-2.9 5.3h2.9zM318.3 79.9h2.9l-2.9 5.3z"/>
<path d="M318.3 79.9l-.5 5.3h.5zM317.8 79.9h.5l-.5 5.3z"/>
<path d="M321.2 88.2l-2.9 5.3h2.9zM318.3 88.2h2.9l-2.9 5.3z"/>
<path d="M318.3 88.2l-.5 5.3h.5zM317.8 88.2h.5l-.5 5.3z"/>
<path d="M321.2 97.1l-2.9 5.3h2.9zM318.3 97.1h2.9l-2.9 5.3z"/>
<path d="M318.3 97.1l-.5 5.3h.5zM317.8 97.1h.5l-.5 5.3z"/>
</g>
<!-- layer: ARQ-TEXTO-EQUIPO-50 -->
<g fill="none" stroke="#000" stroke-width=".25">
<path d="M257.3 77.2v.3a.55 .55 0 0 1 .6 .2 .55 .55 0 0 1 0 .6h-.7v-.4l.7-.4-.2-.4zM258.6 78.3l-.2 .4M259.8 77.5a.4 .4 0 0 1-.5 .5 .4 .4 0 0 1-.2-.6 .4 .4 0 0 1 .6-.1v.9l-.3 .2-.4-.1M260.9 77.1h-.6v.6a.46 .46 0 0 1 .7-.1 .46 .46 0 0 1-.1 .7 .46 .46 0 0 1-.7-.1M261.5 77.8l.3-.3 .3 .1 .1 .8M261.5 77.5v.9M262.2 77.8l.3-.3 .3 .1 .1 .8M263.3 76.9l.3-.1 .1 .2-.5 .5h.5M260.5 94.9h-.7v.5a.46 .46 0 0 1 .7 0 .46 .46 0 0 1-.1 .7 .46 .46 0 0 1-.7-.2M261 96.1h.2zM261.7 94.9v.4a.54 .54 0 0 1 .6 .2 .54 .54 0 0 1 0 .6h-.6a.54 .54 0 0 1 0-.6 .54 .54 0 0 1 .6-.2v-.4zM263.6 95l-.2-.1a.62 .62 0 0 0-.6 .6 .62 .62 0 0 0 .7 .6 .39 .39 0 0 0 0-.7 .39 .39 0 0 0-.6 .3"/>
<path d="M264.1 95.5l.2-.2h.4l.1 .8M264.1 95.3v.8M264.8 95.5l.3-.2h.3l.1 .8M265.9 94.7l.3-.1-.3 .6h.4M301.9 80.6v.3a.55 .55 0 0 1 .6 .2 .55 .55 0 0 1 0 .6h-.6a.55 .55 0 0 1 0-.6 .55 .55 0 0 1 .6-.2v-.3zM303.2 81.7l-.1 .4M304.4 80.9a.4 .4 0 0 1-.5 .5 .4 .4 0 0 1-.2-.7 .4 .4 0 0 1 .6 0l.1 .6-.2 .4-.3 .1-.2-.2M305.6 80.5h-.6l-.1 .6a.45 .45 0 0 1 .7 0 .45 .45 0 0 1-.1 .6 .45 .45 0 0 1-.7-.1M306.2 81.2l.3-.3 .2 .1 .1 .8M306.2 80.9v.9M306.8 81.2l.3-.3 .3 .1 .1 .8M307.9 80.3h.4l-.5 .5h.5"/>
<path d="M349.3 83.6l.3-.3v1.3M350.5 83.3a.65 .65 0 0 1 .8 .5 .65 .65 0 0 1-.5 .8l-.4-.2zM351.7 84.5l-.1 .3M353 83.5l-.1-.2a.65 .65 0 0 0-.7 .5 .65 .65 0 0 0 .4 .8 .4 .4 0 0 0 .5-.4 .4 .4 0 0 0-.4-.4 .4 .4 0 0 0-.4 .3M353.6 83.3a.65 .65 0 0 1 .8 .5 .65 .65 0 0 1-.5 .8l-.4-.2zM354.7 84l.3-.3 .3 .1 .1 .8M354.7 83.7v.9M355.4 84l.3-.3 .3 .1 .1 .8M356.5 83.1l.1-.1h.2l-.4 .6h.5M255.6 131.5l.3-.3v1.3M256.8 131.5l.4-.3v1.3M258.1 132.4l-.1 .3"/>
<path d="M259.5 132.1h-1l.6-.9v1.3M260.5 131.2h-.6l-.1 .6a.46 .46 0 0 1 .7-.1 .46 .46 0 0 1-.1 .7 .46 .46 0 0 1-.6-.1M261.1 131.9l.3-.3 .3 .1v.8M261.1 131.6v.9M261.7 131.9l.3-.3 .3 .1 .1 .8M262.8 131l.1-.1 .3 .1-.4 .6h.4M323.8 136l.2-.3h.3l.2 .4-.8 .9h.9M325 135.7h.8l-.6 1.3M326.4 136.9l-.1 .4M327.7 136.6h-.9l.6-.9v1.3M328.8 135.7h-.6l-.1 .6a.46 .46 0 0 1 .7-.1 .46 .46 0 0 1-.1 .7 .46 .46 0 0 1-.7-.1M329.3 136.4l.3-.3 .3 .1 .1 .8"/>
<path d="M329.3 136.1v.9M330 136.4l.3-.3 .3 .1 .1 .8M331.1 135.5l.1-.1 .3 .1-.5 .5h.5"/>
</g>
<!-- layer: ARQ-ELEV6 -->
<path d="M241 82.6h8.8v2h-8.8zM297.8 94.1h2v10.1h-2zM241 159.5h12v2.7h-12zM258.7 159.5h13.3v2.7h-13.3zM272 159.5v2.7M293.9 159.5h25.3v2.7h-25.3zM319.2 159.5v2.7M339.3 159.5h25.3v2.7h-25.3zM339.3 159.5v2.7M258.7 160.9h13.3M293.9 160.9h25.3M339.3 160.9h25.3" fill="none" stroke="#f00" stroke-width=".25"/>
<g fill="#ff7f00" stroke="#ff7f00" stroke-width=".25">
<path d="M43.7 222.8l3 1.5h-3z"/>
<path d="M283.3 67.2h2.3l-2.3 1.2z"/>
<path d="M283.3 76.5h2.3l-2.3 1.2z"/>
<path d="M324.6 67.8l2.3-1.1v1.1z"/>
<path d="M324.6 83.2l2.3-1.2v1.2z"/>
<path d="M331.7 78l2.3 1.2h-2.3z"/>
<path d="M331.7 93.4l2.3 1.2h-2.3z"/>
</g>
<path d="M87.6 166.7l7.5 7.6M87.8 170.5h7.1M91.4 167l-.1 7.1M95.1 166.8l-7.6 7.5M289.4 169l7.5 7.6M289.6 172.7l7.1 .1M293.2 169.2l-.1 7.1M296.9 169l-7.6 7.5" fill="none" stroke="#000" stroke-width=".25"/>
<g fill="#000" stroke="#000" stroke-width=".25">
<path d="M91.3 170.3v.5l3.6-.5zM91.3 170.8l3.6-.5v.5z"/>
<path d="M293.2 172.5v.5l3.5-.5zM293.2 173l3.5-.5v.5z"/>
</g>
<path d="M88.8 168a3.5 3.5 0 0 1 5 0M290.7 170.2a3.5 3.5 0 0 1 5 0" fill="none" stroke="#d00" stroke-width=".25"/>
<path d="M87.8 170.5a3.5 3.5 0 0 0 2.1 3.3 3.5 3.5 0 0 0 3.9-.7M289.6 172.7l.3 1.4 .8 1.1M290.7 175.2a3.5 3.5 0 0 0 5 .1" fill="none" stroke="#006edd" stroke-width=".25"/>
<path d="M88.8 168l-.7 1.1-.3 1.4M93.8 168a3.6 3.6 0 0 1 0 5.1M290.7 170.2l-.8 1.1-.3 1.4M295.7 170.2a3.6 3.6 0 0 1 0 5.1" fill="none" stroke="#dd6e00" stroke-width=".25"/>
<!-- layer: KIRYA - LEGENDA -->
<path d="M277.2 276.8h25.5v7h-25.5z" fill="none" stroke="#fff" stroke-width=".25"/>
<g font-size="4.9">
<text x="35.6" y="169.6">PLANTA BAIXA</text>
<text x="237.4" y="171.8">PLANTA BAIXA</text>
</g>
<g font-size="4.8" fill="#ff7f00">
<text x="251.5" y="80.2">S</text>
<text x="294.6" y="89.1">S</text>
<text x="289.5" y="96" transform="rotate(-180 289.5 96)">S</text>
<text x="362.6" y="103.4">S</text>
<text x="257.9" y="110.6" transform="rotate(-180 257.9 110.6)">S</text>
<text x="297.6" y="110.6" transform="rotate(-180 297.6 110.6)">S</text>
<text x="375.1" y="145.9" transform="rotate(-90 375.1 145.9)">S</text>
<text x="253.8" y="157.3">S</text>
<text x="43.1" y="213.3" transform="rotate(90 43.1 213.3)">S</text>
</g>
<text font-size="4.2" x="86.7" y="191.6">PONTOS LUMINICOS</text>
<g font-size="3.5">
<text x="37.3" y="197.6">SIMBOLO</text>
<text x="58.2" y="197.6">ESPECIFICAÇÃO</text>
<text x="161.3" y="197.8">UNI</text>
<text x="174.8" y="197.8">LOCAL</text>
<text x="58.1" y="205.3">Plafon quadrado sobrepor 40x40 30w branco frio</text>
<text x="162.5" y="205">08</text>
<text x="174.8" y="204.8">SALA 01, 02, ARQUIVO,</text>
<text x="174.8" y="208.6">COPA, BANHEIRO</text>
<text x="57.9" y="215.4">Conjunto 4x2 com 1 Interruptor Simples Liz 10 A 250 V Branco</text>
<text x="162.5" y="215.2">08</text>
<text x="174.8" y="215.1">SALA 01, 02, ARQUIVO,</text>
<text x="174.8" y="218.9">COPA, BANHEIRO</text>
<text x="57.9" y="225.7">Tomada Dupla 4x2 10A Branca Habitat Fame MÉDIA=1,20m</text>
<text x="162.5" y="226.1">06</text>
<text x="174.8" y="225.5">ARQUIVO, COPA</text>
<text x="57.9" y="234.3">Tomada Dupla 4x2 10A Branca Habitat Fame BAIXA=0,50m</text>
<text x="162.5" y="234.7">07</text>
<text x="174.8" y="235.3">SALA 01, 02, ARQUIVO</text>
</g>
<g font-size="3.2" fill="#ed1f24">
<text x="96" y="169.4" transform="rotate(90 96 169.4)">N</text>
<text x="297.9" y="171.7" transform="rotate(90 297.9 171.7)">N</text>
</g>
<g font-size="2.8">
<text x="45.8" y="58.3">1.50</text>
<text x="65.9" y="58.3">1.50</text>
<text x="77.9" y="57.3">.20</text>
<text x="87.6" y="58.3">1.37</text>
<text x="110.5" y="58.3">2.05</text>
<text x="126.2" y="57.3">.20</text>
<text x="138.5" y="58.3">1.76</text>
<text x="300.4" y="68.1" transform="rotate(-90 300.4 68.1)">.15</text>
<text x="314.4" y="68.5" transform="rotate(-90 314.4 68.5)">.20</text>
<text x="364.7" y="70.2">1.50</text>
<text x="293.7" y="73.8" transform="rotate(-90 293.7 73.8)">.70</text>
<text x="336.5" y="74.9" transform="rotate(-90 336.5 74.9)">1.05</text>
<text x="48.4" y="80.2" transform="rotate(-90 48.4 80.2)">.61</text>
<text x="296.2" y="81.6">.25</text>
<text x="315.5" y="78.2" transform="rotate(-90 315.5 78.2)">1.15</text>
<text x="47.4" y="85.5" transform="rotate(-90 47.4 85.5)">.15</text>
<text x="336.5" y="89.6" transform="rotate(-90 336.5 89.6)">1.15</text>
<text x="48.4" y="91.8" transform="rotate(-90 48.4 91.8)">.79</text>
<text x="249.6" y="90.2">.25</text>
<text x="363.5" y="95.8">.15</text>
<text x="121.8" y="101.5" transform="rotate(-90 121.8 101.5)">1.00</text>
<text x="163.5" y="97.9" transform="rotate(-90 163.5 97.9)">1.51</text>
<text x="253.2" y="100.1">.15</text>
<text x="259.5" y="101.4">.80</text>
<text x="281.7" y="100">.60</text>
<text x="48.4" y="102.2" transform="rotate(-90 48.4 102.2)">.78</text>
<text x="47.4" y="108.8" transform="rotate(-90 47.4 108.8)">.20</text>
<text x="118.7" y="108.8" transform="rotate(-90 118.7 108.8)">.20</text>
<text x="170.2" y="108.8" transform="rotate(-90 170.2 108.8)">.20</text>
<text x="303.7" y="113.5">1.60</text>
<text x="330.2" y="113.7">2.35</text>
<text x="354.8" y="113.5">1.35</text>
<text x="48.4" y="123.6" transform="rotate(-90 48.4 123.6)">1.93</text>
<text x="121.8" y="123.6" transform="rotate(-90 121.8 123.6)">1.93</text>
<text x="163.5" y="123.6" transform="rotate(-90 163.5 123.6)">1.93</text>
<text x="65.9" y="142.7">1.50</text>
<text x="77.9" y="139.6">.20</text>
<text x="94.9" y="142.8">2.41</text>
<text x="126.7" y="142.7">2.39</text>
<text x="252.4" y="146.7">.20</text>
<text x="273" y="149.5" transform="rotate(-90 273 149.5)">1.90</text>
<text x="366.5" y="147.3" transform="rotate(-90 366.5 147.3)">.20</text>
<text x="284.4" y="152.9">.60</text>
<text x="303.1" y="152.9">2.30</text>
<text x="35.6" y="173.8">PONTOS LUMINICOS______1/75</text>
<text x="237.5" y="176">PONTOS ELETRICOS______1/75</text>
</g>
<g font-size="2.6">
<text x="92.2" y="164.3" transform="rotate(-180 92.2 164.3)">O</text>
<text x="294" y="166.6" transform="rotate(-180 294 166.6)">O</text>
<text x="85.1" y="169.6" transform="rotate(90 85.1 169.6)">S</text>
<text x="286.9" y="171.9" transform="rotate(90 286.9 171.9)">S</text>
<text x="92.2" y="175" transform="rotate(-178 92.2 175)">L</text>
<text x="294" y="177.2" transform="rotate(-180 294 177.2)">L</text>
</g>
<g font-size="2.5">
<text x="305.2" y="279.1">Projeto Arquitetônico - Detalhe guarita</text>
<text x="384.1" y="277.7">Cayo Nogueira</text>
<text x="305.4" y="285.5">Prefeitura Municipal de Coremas PB</text>
<text x="373.1" y="285.6">indicada</text>
<text x="387.2" y="285.3">03/04</text>
<text x="396.7" y="285.6">MAI/2025</text>
</g>
<g font-size="2" fill="#ff0">
<text x="258.4" y="76.6">WC</text>
<text x="302" y="79.7">COPA</text>
<text x="348.5" y="82.4">ARQUIVO</text>
<text x="259.1" y="94">ACESSO</text>
<text x="255.4" y="130.2">SALA 01</text>
<text x="323.2" y="135">SALA 02</text>
</g>
<g font-size="1.4">
<text x="305.1" y="275.8">Projeto:</text>
<text x="372.9" y="275.8">Arquiteta:</text>
<text x="390.5" y="273">* Conferir medidas no local</text>
<text x="305.1" y="282.7">Proprietário:</text>
<text x="372.9" y="282.6">Escala:</text>
<text x="387.4" y="282.6">Prancha:</text>
<text x="397.2" y="282.6">Data:</text>
</g>
<text font-size="1.3" x="387.3" y="279.5">CAU nº A175724-5</text>
</svg>
